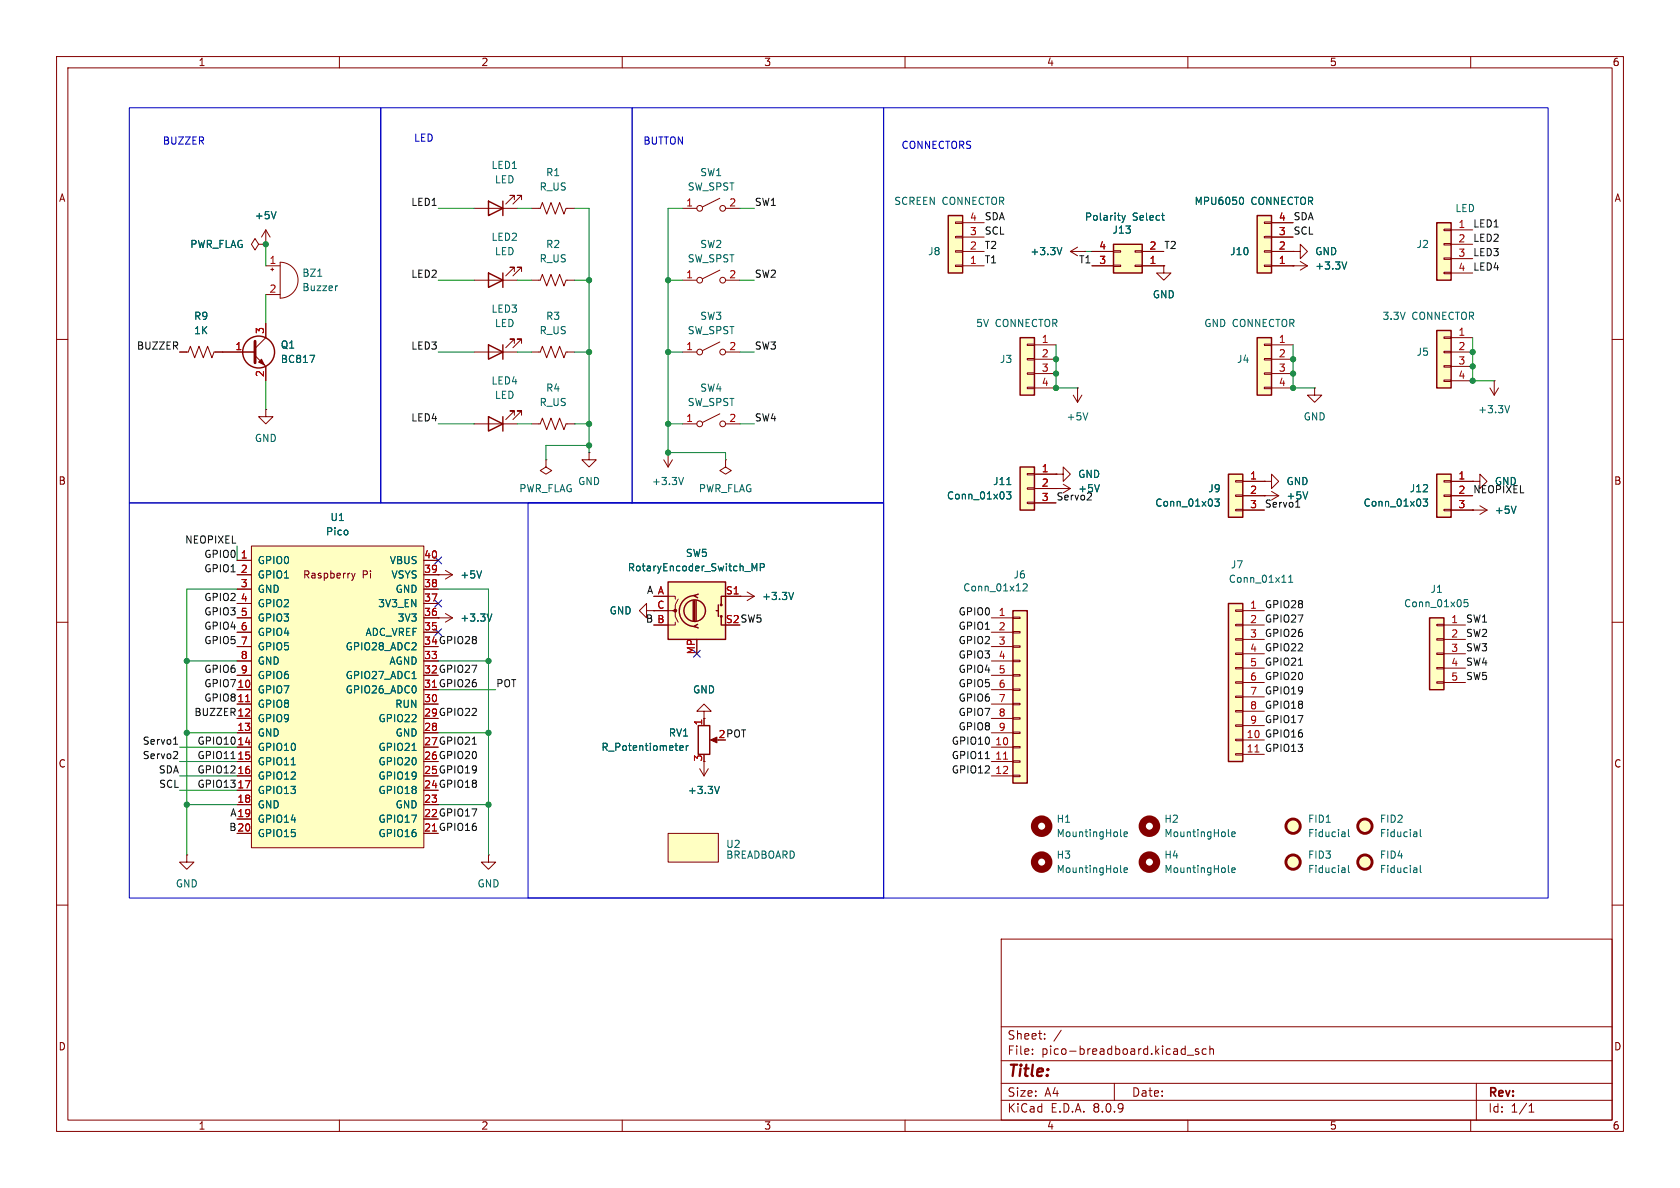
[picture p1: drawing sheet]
<svg xmlns="http://www.w3.org/2000/svg" width="297mm" height="210mm" viewBox="0 0 297 210" stroke-linecap="round" stroke-linejoin="round" font-family="sans-serif">
<g fill="none" stroke="#840000" stroke-width=".18">
<path d="M10 10h277v190h-277zM12 12h273v186h-273zM60 10v2M110 10v2M160 10v2M210 10v2M260 10v2M83.8 36.8h7.6M90.9 35.3v-.8h-.7h.7l-1.5 1.6M92.2 35.3v-.8h-.8h.8l-1.5 1.6M94 36.8h1.5l.4-1 .7 2 .8-2 .8 2 .7-2 .8 2 .4-1h1.5M45.7 43.2l-.6-1-.7 1 .7 1 .6-1h1.3"/>
<path d="M47 43.2h.1M47 40.6l-.8 1.3M47 40.6v2.6M47 57.2v2.5l-1.9 1.9M47 40.6l.8 1.3M47 47h2.5M47 52.1h2.5M47.9 47.6h.5M48.1 47.4v.5M49.5 46.4a3.2 3.2 0 0 1 3.2 3.1 3.2 3.2 0 0 1-3.2 3.2zM83.8 49.5h7.6M90.9 48v-.8h-.7h.7l-1.5 1.6"/>
<path d="M92.2 48v-.8h-.8h.8l-1.5 1.6M94 49.5h1.5l.4-1 .7 2 .8-2 .8 2 .7-2 .8 2 .4-1h1.5M228.6 47h.1M228.6 44.5h1.3v1.2l1.2-1.2-1.2-1.3v1.3M228.6 44.5h.1M228.6 47h2.5M229.9 46.2l1.2 .8M231.1 47l-1.2 .8M10 60h2M39.4 62.2h5.7M45.1 62.9l1.9 1.9v2.5M263.4 68.6l.8 1.3"/>
<path d="M264.2 67.3h.1M264.2 67.3v2.6M264.9 68.6l-.7 1.3M285 60h2M186.7 86.4h.1M186.7 86.4h2.5M188 85.6l1.2 .8M189.2 86.4l-1.2 .7M260.3 90.2h.1M260.3 85.1h1.3v-1.3l1.3 1.3-1.3 1.3v-1.3M260.3 85.1h.1M260.3 90.2h2.6"/>
<path d="M261.6 89.4l1.3 .8M262.9 90.2l-1.3 .7M10 110h2M77.5 101.6h.1M77.5 101.6h2.5M78.7 100.8l1.3 .8M80 101.6l-1.3 .8M285 110h2M10 160h2M177 166h108v32h-108zM285 160h2M60 198v2"/>
<path d="M110 198v2M160 198v2M177 194.5h108M177 191.5h108M177 187.5h108M177 181.5h108M182.5 186.3v.1M182.5 185.5v.1M184.7 183.6v.1M184.7 182.8v.1M187.6 182.1l-1.3 2M197 191.5v3"/>
<path d="M209.9 186.5h1.1M210 198v2M211.9 185.5l-.4-.1-.2 .2 .1 .2 .5 .2v.3h-.6M213.2 185.5l-.4-.1-.3 .3v.4l.2 .2h.5M213.9 185.5l.2-.1 .4 .1v.9M213.9 184.9v1.5M260 198v2M261 191.5v6.5M270.3 196.6h.9M270.3 195.5l.4-.4v1.5"/>
</g>
<g fill="#ffffc2" stroke="#ffffc2" stroke-width=".18">
<circle cx="241.3" cy="152.4" r="1.27"/>
<circle cx="241.3" cy="146" r="1.27"/>
<circle cx="228.6" cy="146" r="1.27"/>
<circle cx="228.6" cy="152.4" r="1.27"/>
</g>
<g fill="none" stroke="#840000" stroke-width=".51">
<path d="M45.1 60.3v3.8"/>
<circle cx="228.6" cy="152.4" r="1.27"/>
<circle cx="228.6" cy="146" r="1.27"/>
<circle cx="241.3" cy="152.4" r="1.27"/>
<circle cx="241.3" cy="146" r="1.27"/>
</g>
<g fill="none" stroke="#006464" stroke-width=".18">
<path d="M48.8 37.4l-.4 1.3M56.2 48.8h.7M59.7 50.5l-.3 .1M238.1 46.3l-.4 1.3M54.8 62.8h.8l-.5 1.3M266.9 71.7l-.4 1.3M194.4 85.7l-.5 1.2M268 89.5l-.4 1.2M85.1 100.9l-.4 1.3M198.1 154.1l.2 .1M198.1 147.7l.2 .2M198.7 153.8l.6-.1v-.2l-.4-.1-.2 .2 .1 .6h.5"/>
<path d="M198.7 147.5l.6-.1v-.3h-.4l-.2 .1 .1 .6h.5M217.2 147.7l.1 .2M217.2 154.1l.1 .1M217.8 153.8l.6-.1-.1-.2-.4-.1-.1 .2v.6h.5M217.8 147.5l.6-.1-.1-.3h-.4l-.1 .1v.6h.5M237.7 147.1l.1 .8M237.7 153.5l.1 .7M237.8 147.8l-.1 .1M237.8 147.4h-.1M237.8 154.2h-.1M237.8 153.7l-.1 .1M238.4 146.6v1.1l.2 .2"/>
<path d="M238.4 153v1.1l.2 .1M250.4 147.1l.1 .8M250.4 153.5l.1 .7M250.5 154.2h-.1M250.5 153.7l-.1 .1M250.5 147.8l-.1 .1M250.5 147.4h-.1M251.1 153v1.1l.2 .1M251.1 146.6v1.1l.2 .2"/>
</g>
<g fill="none" stroke="#840000" stroke-width=".25">
<path d="M86.4 35.6l2.5 1.2-2.5 1.3zM88.9 35.6v2.5M86.4 48.3l2.5 1.2-2.5 1.3zM88.9 48.3v2.5"/>
<circle cx="45.7" cy="62.2" r="2.82"/>
</g>
<path d="M45.7 64l.5-.5 .5 1z" fill="#840000" stroke="#840000" stroke-width=".18"/>
<g fill="none" stroke="#840000" stroke-width="1.3">
<circle cx="184.1" cy="146" r="1.27"/>
<circle cx="184.1" cy="152.4" r="1.27"/>
<circle cx="203.2" cy="146" r="1.27"/>
<circle cx="203.2" cy="152.4" r="1.27"/>
</g>
<path d="M254 58.4h2.5v10.2h-2.5z" fill="#ffffc2"/>
<g fill="none" stroke="#840000" stroke-width=".18">
<path d="M255.3 59.6h1.2v.2h-1.2zM256.5 59.7h3.8M83.8 62.2h7.6M83.8 74.9h7.6M90.9 73.4v-.8h-.7h.7l-1.5 1.6M90.9 60.7v-.8h-.7h.7l-1.5 1.6M92.2 73.4v-.8h-.8h.8l-1.5 1.6M92.2 60.7v-.8h-.8h.8l-1.5 1.6M94 74.9h1.5l.4-1 .7 2 .8-2 .8 2 .7-2 .8 2 .4-1h1.5M94 62.2h1.5l.4-1 .7 2 .8-2 .8 2 .7-2 .8 2 .4-1h1.5M255.3 67.2h1.2v.2h-1.2zM255.3 64.6h1.2v.3h-1.2z"/>
<path d="M255.3 62.1h1.2v.3h-1.2zM256.5 62.2h3.8M256.5 64.8h3.8M256.5 67.3h3.8M96.5 81.3v1.3l1 .6-1 .6-1-.6 1-.6M96.5 81.3h.1M104.1 80v1.3h1.3l-1.3 1.3-1.2-1.3h1.2M104.1 80h.1"/>
</g>
<path d="M254 58.4h2.5v10.2h-2.5zM86.4 73.7l2.5 1.2-2.5 1.3zM86.4 61l2.5 1.2-2.5 1.3zM88.9 61v2.5M88.9 73.7v2.5" fill="none" stroke="#840000" stroke-width=".25"/>
<path d="M180.3 59.7h2.6v10.2h-2.6z" fill="#ffffc2"/>
<path d="M181.6 68.5h1.3v.2h-1.3zM181.6 65.9h1.3v.3h-1.3zM181.6 63.4h1.3v.2h-1.3zM181.6 60.8h1.3v.3h-1.3zM182.9 61h3.8M182.9 63.5h3.8M182.9 66h3.8M182.9 68.6h3.8M77.5 109.2h.1M77.5 109.2h2.5M78.7 108.5l1.3 .7M80 109.2l-1.3 .8" fill="none" stroke="#840000" stroke-width=".18"/>
<path d="M180.3 59.7h2.6v10.2h-2.6z" fill="none" stroke="#840000" stroke-width=".25"/>
<path d="M87 108.5l-.5 1.3" fill="none" stroke="#006464" stroke-width=".18"/>
<path d="M44.4 96.5h30.5v53.4h-30.5z" fill="#ffffc2"/>
<g fill="none" stroke="#840000" stroke-width=".18">
<path d="M232.4 68.6v1.3h1.3l-1.3 1.2-1.3-1.2h1.3M232.4 68.6h.1M41.9 99.1h2.5M44.4 96.5h30.5v53.4h-30.5zM74.9 99.1h2.6M223.5 85.1h1.3v-1.3l1.3 1.3-1.3 1.3v-1.3M223.5 85.1h.1M223.5 87.6h.1M223.5 87.6h2.6M224.8 86.9l1.3 .7M226.1 87.6l-1.3 .8M41.9 101.6h2.5"/>
<path d="M41.9 104.1h2.5M41.9 116.8h2.5M41.9 111.8h2.5M41.9 109.2h2.5M41.9 106.7h2.5M41.9 114.3h2.5M41.9 119.4h2.5M62.2 101.3l.3 .9M62.5 102.2l-.3 .4M62.8 101.3l-.3 .9M74.9 101.6h2.6M74.9 104.1h2.6"/>
<path d="M74.9 116.8h2.6M74.9 111.8h2.6M74.9 109.2h2.6M74.9 106.7h2.6M41.9 121.9h2.5M41.9 124.5h2.5M41.9 127h2.5M41.9 129.5h2.5M41.9 132.1h2.5M41.9 134.6h2.5M41.9 137.2h2.5M41.9 139.7h2.5"/>
<path d="M74.9 124.5h2.6M74.9 129.5h2.6M33 151.1v1.3h1.3l-1.3 1.3-1.3-1.3h1.3M33 151.1h.1M41.9 142.2h2.5M41.9 144.8h2.5M41.9 147.3h2.5M74.9 142.2h2.6M86.4 151.1v1.3h1.2l-1.2 1.3-1.3-1.3h1.3M86.4 151.1h.1"/>
</g>
<path d="M43.4 124h.7" fill="none" stroke="#a90000" stroke-width=".18"/>
<path d="M231.2 86.9l-.4 1.3M72.8 120h.8M51.5 135.2h.7M72.8 132.7h.8" fill="none" stroke="#006464" stroke-width=".18"/>
<path d="M254 83.8h2.5v7.6h-2.5z" fill="#ffffc2"/>
<g fill="none" stroke="#840000" stroke-width=".18">
<path d="M120.6 62.2h2.6M127.3 60.5l-3.1 1.5M128.3 62.2h2.5M186.7 83.8h1.3v-1.2l1.2 1.2-1.2 1.3v-1.3M186.7 83.8h.1M255.3 90h1.2v.3h-1.2zM255.3 87.5h1.2v.3h-1.2zM255.3 85h1.2v.2h-1.2zM256.5 85.1h3.8M256.5 87.6h3.8M256.5 90.2h3.8"/>
<circle cx="123.7" cy="62.2" r=".51"/>
<circle cx="127.8" cy="62.2" r=".51"/>
</g>
<path d="M254 83.8h2.5v7.6h-2.5z" fill="none" stroke="#840000" stroke-width=".25"/>
<path d="M251.6 88.2h.8l-.4 .5 .3 .1v.6l-.2 .1-.5-.1" fill="none" stroke="#006464" stroke-width=".18"/>
<path d="M217.2 83.8h2.5v7.6h-2.5z" fill="#ffffc2"/>
<g fill="none" stroke="#840000" stroke-width=".18">
<path d="M120.6 36.8h2.6M127.3 35.1l-3.1 1.5M128.3 36.8h2.5M120.6 49.5h2.6M127.3 47.8l-3.1 1.5M128.3 49.5h2.5M218.4 90h1.3v.3h-1.3zM218.4 87.5h1.3v.3h-1.3zM218.4 85h1.3v.2h-1.3zM219.7 85.1h3.8M219.7 87.6h3.8M219.7 90.2h3.8"/>
<path d="M114.3 108v1.2l-1.3-1.2 1.3-1.3v1.3h1.3M130.8 105.4h.1M130.8 105.4h2.5M132.1 104.6l1.2 .8M133.3 105.4l-1.2 .8"/>
<circle cx="123.7" cy="36.8" r=".51"/>
<circle cx="127.8" cy="36.8" r=".51"/>
<circle cx="123.7" cy="49.5" r=".51"/>
<circle cx="127.8" cy="49.5" r=".51"/>
</g>
<path d="M217.2 83.8h2.5v7.6h-2.5z" fill="none" stroke="#840000" stroke-width=".25"/>
<path d="M214.8 88.2h.7l-.4 .5 .4 .1v.6l-.2 .1-.5-.1M140.3 104.7l-.4 1.3" fill="none" stroke="#006464" stroke-width=".18"/>
<path d="M118.1 102.9h10.2v10.1h-10.2z" fill="#ffffc2"/>
<g fill="none" stroke="#840000" stroke-width=".25">
<path d="M118.1 102.9h10.2v10.1h-10.2zM122.6 106.2v3.5M122.8 105.3a2.73 2.73 0 0 0-2.7 2.7 2.73 2.73 0 0 0 2.7 2.7M122.8 106.2v3.5M123.1 106.2v3.5M123.3 110.4l-.6 .3 .7 .3M123.4 105l-.7 .3 .6 .4M126.6 108h.4M127 106.9v2.1M127.5 109v1.5h.8M128.3 105.4h-.8v1.5"/>
<circle cx="122.8" cy="108" r="1.9"/>
<circle cx="127.5" cy="106.9" r=".13"/>
<circle cx="127.5" cy="109" r=".13"/>
</g>
<circle cx="119.4" cy="107.9" r=".25" fill="#840000" stroke="#840000" stroke-width=".18"/>
<path d="M115.6 105.4h3.8v.5M115.6 108h3.8v1l.5 1M119.4 110v.5h-3.8M119.9 105.9l-.5 1v1.1h-.5M128.3 105.4h2.5" fill="none" stroke="#840000" stroke-width=".18"/>
<path d="M133 99.6l.4 .9 .4-.9v1.3M134.4 100.3l.6-.1 .1-.1v-.3l-.7-.2v1.3" fill="none" stroke="#006464" stroke-width=".18"/>
<path d="M252.7 109.2h2.6v12.7h-2.6z" fill="#ffffc2"/>
<path d="M254 118h1.3v.2h-1.3zM254 115.4h1.3v.3h-1.3zM254 112.9h1.3v.3h-1.3zM254 110.4h1.3v.2h-1.3zM255.3 110.5h3.8M255.3 113h3.8M255.3 115.6h3.8M255.3 118.1h3.8M254 120.5h1.3v.3h-1.3zM255.3 120.7h3.8" fill="none" stroke="#840000" stroke-width=".18"/>
<path d="M252.7 109.2h2.6v12.7h-2.6z" fill="none" stroke="#840000" stroke-width=".25"/>
<path d="M259.5 106h-.6l-.1 .6 .2-.1h.4l.1 .2v.4l-.2 .2-.5-.2" fill="none" stroke="#006464" stroke-width=".18"/>
<path d="M254 39.4h2.5v10.1h-2.5z" fill="#ffffc2"/>
<path d="M255.3 48.1h1.2v.3h-1.2zM255.3 45.6h1.2v.2h-1.2zM255.3 43.1h1.2v.2h-1.2zM255.3 40.5h1.2v.3h-1.2zM256.5 40.6h3.8M256.5 43.2h3.8M256.5 45.7h3.8M256.5 48.3h3.8" fill="none" stroke="#840000" stroke-width=".18"/>
<path d="M254 39.4h2.5v10.1h-2.5z" fill="none" stroke="#840000" stroke-width=".25"/>
<path d="M222.2 38.1h2.6v10.2h-2.6z" fill="#ffffc2"/>
<path d="M223.5 39.2h1.3v.3h-1.3zM224.8 39.4h3.8M223.5 41.8h1.3v.2h-1.3zM223.5 44.3h1.3v.3h-1.3zM223.5 46.9h1.3v.2h-1.3zM224.8 47h3.8M224.8 44.5h3.8M224.8 41.9h3.8M47 72.4v1.3h1.3l-1.3 1.2-1.3-1.2h1.3M47 72.4h.1" fill="none" stroke="#840000" stroke-width=".18"/>
<path d="M222.2 38.1h2.6v10.2h-2.6z" fill="none" stroke="#840000" stroke-width=".25"/>
<path d="M219.4 34.9a.68 .68 0 0 1 .5 .6 .68 .68 0 0 1-.5 .6" fill="none" stroke="#006464" stroke-width=".18"/>
<path d="M222.2 59.7h2.6v10.2h-2.6z" fill="#ffffc2"/>
<path d="M205.7 47v1.3h1.3l-1.3 1.2-1.2-1.2h1.2M205.7 47h.1M223.5 68.5h1.3v.2h-1.3zM223.5 65.9h1.3v.3h-1.3zM223.5 63.4h1.3v.2h-1.3zM223.5 60.8h1.3v.3h-1.3zM224.8 61h3.8M224.8 63.5h3.8M224.8 66h3.8M224.8 68.6h3.8" fill="none" stroke="#840000" stroke-width=".18"/>
<path d="M222.2 59.7h2.6v10.2h-2.6z" fill="none" stroke="#840000" stroke-width=".25"/>
<path d="M167.6 38.1h2.6v10.2h-2.6z" fill="#ffffc2"/>
<g fill="none" stroke="#840000" stroke-width=".18">
<path d="M168.9 39.2h1.3v.3h-1.3zM170.2 39.4h3.8M168.9 41.8h1.3v.2h-1.3zM168.9 44.3h1.3v.3h-1.3zM168.9 46.9h1.3v.2h-1.3zM170.2 47h3.8M170.2 44.5h3.8M170.2 41.9h3.8M189.2 44.5h2.6M189.2 44.5l1.3 .7M190.5 43.7l-1.3 .8M191.8 44.5h.1"/>
<path d="M31.7 62.2h1.6l.4-1 .7 2 .8-2 .7 2 .8-2 .8 2 .3-1h1.6M120.6 74.9h2.6M127.3 73.2l-3.1 1.5M128.3 74.9h2.5"/>
<circle cx="123.7" cy="74.9" r=".51"/>
<circle cx="127.8" cy="74.9" r=".51"/>
</g>
<path d="M167.6 38.1h2.6v10.2h-2.6z" fill="none" stroke="#840000" stroke-width=".25"/>
<path d="M187.7 43.8l-.4 1.2" fill="none" stroke="#006464" stroke-width=".18"/>
<path d="M196.8 43.2h5.1v5.1h-5.1z" fill="#ffffc2"/>
<g fill="none" stroke="#840000" stroke-width=".18">
<path d="M193 47h3.8M193 44.5h3.8M196.8 44.3h1.3v.3h-1.3zM196.8 46.9h1.3v.2h-1.3zM200.7 44.3h1.2v.3h-1.2zM200.7 46.9h1.2v.2h-1.2zM201.9 47h3.8M201.9 44.5h3.8M189.7 69.9l.8 1.2M190.5 68.6h.1M190.5 68.6v2.5M191.3 69.9l-.8 1.2"/>
<path d="M117.3 81.3l.8 1.3M118.1 80h.1M118.1 80v2.6M118.9 81.3l-.8 1.3M128.3 81.3v1.3l1 .6-1 .6-1-.6 1-.6M128.3 81.3h.1"/>
</g>
<path d="M196.8 43.2h5.1v5.1h-5.1z" fill="none" stroke="#840000" stroke-width=".25"/>
<path d="M198.3 38.1l.3 .8M198.6 38.9l-.3 .5M198.9 38.1l-.3 .8M205.4 38.1h.4M205.6 38.9h.2M192.3 73l-.4 1.2M120.8 84.4l-.4 1.3" fill="none" stroke="#006464" stroke-width=".18"/>
<path d="M118.1 147.3h8.9v5.1h-8.9z" fill="#ffffc2"/>
<path d="M118.1 147.3h8.9v5.1h-8.9z" fill="none" stroke="#840000" stroke-width=".18"/>
<path d="M180.3 82.6h2.6v7.6h-2.6z" fill="#ffffc2"/>
<path d="M181.6 88.8h1.3v.2h-1.3zM181.6 86.2h1.3v.3h-1.3zM181.6 83.7h1.3v.2h-1.3zM182.9 83.8h3.8M182.9 86.4h3.8M182.9 88.9h3.8" fill="none" stroke="#840000" stroke-width=".18"/>
<path d="M180.3 82.6h2.6v7.6h-2.6z" fill="none" stroke="#840000" stroke-width=".25"/>
<path d="M177.9 86.9h.8l-.4 .5 .4 .1v.6l-.2 .1-.6-.1M178 85.7h.7" fill="none" stroke="#006464" stroke-width=".18"/>
<path d="M179.1 108h2.5v30.4h-2.5z" fill="#ffffc2"/>
<g fill="none" stroke="#840000" stroke-width=".18">
<path d="M175.3 109.2h3.8M175.3 111.8h3.8M175.3 114.3h3.8M175.3 116.8h3.8M175.3 119.4h3.8M179.1 119.3h1.2v.2h-1.2zM179.1 116.7h1.2v.3h-1.2zM179.1 114.2h1.2v.2h-1.2zM179.1 111.6h1.2v.3h-1.2zM179.1 109.1h1.2v.2h-1.2zM175.3 132.1h3.8M175.3 134.6h3.8"/>
<path d="M175.3 137.2h3.8M175.3 121.9h3.8M175.3 124.5h3.8M175.3 127h3.8M175.3 129.5h3.8M179.1 137h1.2v.3h-1.2zM179.1 134.5h1.2v.2h-1.2zM179.1 132h1.2v.2h-1.2zM179.1 129.4h1.2v.3h-1.2zM179.1 126.9h1.2v.2h-1.2zM179.1 124.3h1.2v.3h-1.2zM179.1 121.8h1.2v.2h-1.2z"/>
</g>
<path d="M179.1 108h2.5v30.4h-2.5z" fill="none" stroke="#840000" stroke-width=".25"/>
<path d="M177.4 134.2h.7" fill="none" stroke="#a90000" stroke-width=".18"/>
<path d="M180.9 103.3l.5-.1 .2 .4-.8 .9h.8" fill="none" stroke="#006464" stroke-width=".18"/>
<path d="M217.2 106.7h2.5v27.9h-2.5z" fill="#ffffc2"/>
<g fill="none" stroke="#840000" stroke-width=".18">
<path d="M224.8 39.4h3.8M47 43.2h.1M47 57.2v2.5M191.8 44.5h.1M193 47h3.8M193 44.5h3.8M201.9 47h3.8M201.9 44.5h3.8M205.7 47h.1M224.8 47h3.8M224.8 44.5h3.8M224.8 41.9h3.8"/>
<path d="M228.6 47h.1M228.6 44.5h.1M31.7 62.2h1.3M38.1 62.2h7M47 64.8v2.5M41.9 99.1h2.5M74.9 99.1h2.6M182.9 83.8h3.8M182.9 86.4h3.8M182.9 88.9h3.8M186.7 86.4h.1M186.7 83.8h.1"/>
<path d="M219.7 85.1h3.8M219.7 87.6h3.8M219.7 90.2h3.8M223.5 85.1h.1M223.5 87.6h.1M256.5 85.1h3.8M256.5 87.6h3.8M256.5 90.2h3.8M260.3 85.1h.1M260.3 90.2h.1M41.9 101.6h2.5M41.9 104.1h2.5"/>
<path d="M41.9 116.8h2.5M41.9 111.8h2.5M41.9 109.2h2.5M41.9 106.7h2.5M41.9 114.3h2.5M41.9 119.4h2.5M74.9 101.6h2.6M74.9 104.1h2.6M74.9 116.8h2.6M74.9 111.8h2.6M74.9 109.2h2.6M74.9 106.7h2.6"/>
<path d="M77.5 109.2h.1M77.5 101.6h.1M115.6 108h2.5M115.6 110.5h2.5M115.6 105.4h2.5M128.3 105.4h2.5M130.8 105.4h.1M218.4 118h1.3v.2h-1.3zM218.4 115.4h1.3v.3h-1.3zM218.4 112.9h1.3v.3h-1.3zM218.4 110.4h1.3v.2h-1.3zM218.4 107.8h1.3v.3h-1.3z"/>
<path d="M219.7 108h3.8M219.7 110.5h3.8M219.7 113h3.8M219.7 115.6h3.8M219.7 118.1h3.8M41.9 121.9h2.5M41.9 124.5h2.5M41.9 127h2.5M41.9 129.5h2.5M41.9 132.1h2.5M41.9 134.6h2.5M41.9 137.2h2.5"/>
<path d="M41.9 139.7h2.5M74.9 124.5h2.6M74.9 129.5h2.6M123.7 135.9l.8 1.3M124.5 125.7h-1.3l1.3-1.2 1.2 1.2h-1.2v1.3M124.5 127h.1M124.5 127v1.3M124.5 134.6v2.6M125.2 135.9l-.7 1.3M126 130.8h1M218.4 133.2h1.3v.3h-1.3zM218.4 130.7h1.3v.2h-1.3z"/>
<path d="M218.4 128.1h1.3v.3h-1.3zM218.4 125.6h1.3v.3h-1.3zM218.4 123.1h1.3v.2h-1.3zM218.4 120.5h1.3v.3h-1.3zM219.7 130.8h3.8M219.7 133.4h3.8M219.7 120.7h3.8M219.7 123.2h3.8M219.7 125.7h3.8M219.7 128.3h3.8M41.9 142.2h2.5M41.9 144.8h2.5"/>
<path d="M41.9 147.3h2.5M74.9 142.2h2.6"/>
</g>
<path d="M217.2 106.7h2.5v27.9h-2.5zM123.4 128.3h2.1v5.1h-2.1z" fill="none" stroke="#840000" stroke-width=".25"/>
<path d="M43.4 124h.7M221.9 132.9h.7" fill="none" stroke="#a90000" stroke-width=".18"/>
<g fill="none" stroke="#006464" stroke-width=".18">
<path d="M48.8 37.4l-.4 1.3M198.3 38.1l.3 .8M198.6 38.9l-.3 .5M198.9 38.1l-.3 .8M205.4 38.1h.4M205.6 38.9h.2M219.4 34.9a.68 .68 0 0 1 .5 .6 .68 .68 0 0 1-.5 .6M187.7 43.8l-.4 1.2M238.1 46.3l-.4 1.3M54.8 62.8h.8l-.5 1.3M133 99.6l.4 .9 .4-.9v1.3M177.9 86.9h.8l-.4 .5 .4 .1v.6l-.2 .1-.6-.1"/>
<path d="M178 85.7h.7M194.4 85.7l-.5 1.2M214.8 88.2h.7l-.4 .5 .4 .1v.6l-.2 .1-.5-.1M231.2 86.9l-.4 1.3M251.6 88.2h.8l-.4 .5 .3 .1v.6l-.2 .1-.5-.1M268 89.5l-.4 1.2M72.8 120h.8M85.1 100.9l-.4 1.3M87 108.5l-.5 1.3M134.4 100.3l.6-.1 .1-.1v-.3l-.7-.2v1.3M140.3 104.7l-.4 1.3M227.8 102.9h.7"/>
<path d="M227.8 102l.4-.3v1.2M51.5 135.2h.7M72.8 132.7h.8M120.2 132.2l.6-.1-.1-.2-.3-.1-.2 .2v.6h.5M121.3 131.8v.9M121.7 131.8l-.4 .3M127.2 139l-.4 1.3"/>
</g>
<path d="M125.6 130.8l1.1-.5v1z" fill="#840000" stroke="#840000" stroke-width=".18"/>
<path d="M192.9 87.7l-.7 .7h.8M229.1 89.7h.7M229.4 88.4v1.3M229.5 117.6h.8M30.7 131.6h.7M30.9 130.5l.1-.2v1.3M31.2 132.8l.2 .3-.1 .3-.7 .7h.8M40.8 134.1h.8M83.5 131.6h.7M174.2 134.1h.7" fill="none" stroke="#0f0f0f" stroke-width=".18"/>
<path d="M22.9 19.1h44.4v69.8h-44.4zM67.3 19.1h44.5v69.8h-44.5zM111.8 19.1h44.4v69.8h-44.4zM156.2 19.1h117.5v139.7h-117.5zM22.9 88.9h133.3v69.9h-133.3zM93.3 88.9h62.9v69.9h-62.9z" fill="none" stroke="#0000c2" stroke-width=".18"/>
<g fill="none" stroke="#009600" stroke-width=".18">
<path d="M77.5 36.8h6.3M91.4 36.8h2.6M101.6 36.8h2.5v43.2M120.6 36.8h-2.5v43.2h10.2v1.3M130.8 36.8h2.5M47 43.2v3.8M47 52.1v5.1M77.5 49.5h6.3M91.4 49.5h2.6M101.6 49.5h2.5M118.1 49.5h2.5M130.8 49.5h2.5"/>
<path d="M191.8 44.5h1.2M260.3 59.7v7.6h3.9M47 67.3v5.1M77.5 62.2h6.3M77.5 74.9h6.3M91.4 62.2h2.6M91.4 74.9h2.6M101.6 62.2h2.5M101.6 74.9h2.5M104.1 78.7h-7.6v2.6M118.1 62.2h2.5M118.1 74.9h2.5"/>
<path d="M130.8 62.2h2.5M130.8 74.9h2.5M186.7 61v7.6h3.8M228.6 61v7.6h3.8M41.9 96.5v2.6M33 116.8h8.9M41.9 104.1h-8.9v47M77.5 104.1h8.9v47M77.5 116.8h8.9M31.7 134.6h10.2M31.7 139.7h10.2M31.7 137.2h10.2"/>
<path d="M31.7 132.1h10.2M33 129.5h8.9M77.5 129.5h8.9M77.5 121.9h10.1M33 142.2h8.9M77.5 142.2h8.9"/>
</g>
<path d="M76.9 98.5l1.2 1.2M78.1 98.5l-1.2 1.2M76.9 111.2l1.2 1.2M76.9 106.1l1.2 1.2M78.1 111.2l-1.2 1.2M78.1 106.1l-1.2 1.2M122.6 115l1.2 1.2M123.8 115l-1.2 1.2" fill="none" stroke="#000084" stroke-width=".18"/>
<g fill="#009600" stroke="#009600" stroke-width=".18">
<circle cx="104.1" cy="78.7" r=".46"/>
<circle cx="118.1" cy="80" r=".46"/>
<circle cx="118.1" cy="74.9" r=".46"/>
<circle cx="118.1" cy="62.2" r=".46"/>
<circle cx="118.1" cy="49.5" r=".46"/>
<circle cx="33" cy="142.2" r=".46"/>
<circle cx="86.4" cy="116.8" r=".46"/>
<circle cx="86.4" cy="129.5" r=".46"/>
<circle cx="104.1" cy="62.2" r=".46"/>
<circle cx="104.1" cy="74.9" r=".46"/>
<circle cx="104.1" cy="49.5" r=".46"/>
<circle cx="86.4" cy="142.2" r=".46"/>
<circle cx="33" cy="116.8" r=".46"/>
<circle cx="33" cy="129.5" r=".46"/>
<circle cx="47" cy="43.2" r=".46"/>
<circle cx="228.6" cy="63.5" r=".46"/>
<circle cx="228.6" cy="66" r=".46"/>
<circle cx="186.7" cy="68.6" r=".46"/>
<circle cx="186.7" cy="63.5" r=".46"/>
<circle cx="186.7" cy="66" r=".46"/>
<circle cx="260.3" cy="62.2" r=".46"/>
<circle cx="260.3" cy="64.8" r=".46"/>
<circle cx="260.3" cy="67.3" r=".46"/>
<circle cx="228.6" cy="68.6" r=".46"/>
</g>
<text font-size="2.8" fill="#840000" x="178" y="190.9">Title:</text>
<g font-size="2.1" fill="#840000">
<text x="178" y="184">Sheet:</text>
<text x="178" y="186.7">File:</text>
<text x="184.1" y="186.7">pico-breadboard.kicad_sch</text>
<text x="178" y="196.9">KiCad</text>
<text x="178" y="194.1">Size:</text>
<text x="184.7" y="194.1">A4</text>
<text x="185.7" y="196.9">E.D.A.</text>
<text x="193.3" y="196.9">8.0.9</text>
<text x="200" y="194.1">Date:</text>
<text x="263" y="194.3">Rev:</text>
<text x="263" y="196.9">Id:</text>
<text x="267.1" y="196.9">1/1</text>
</g>
<g font-size="1.8" fill="#840000">
<text x="35" y="11.9">1</text>
<text x="85" y="11.9">2</text>
<text x="135" y="11.9">3</text>
<text x="185" y="11.9">4</text>
<text x="235" y="11.9">5</text>
<text x="285" y="11.9">6</text>
<text x="10.3" y="35.9">A</text>
<text x="285.3" y="35.9">A</text>
<text x="10.3" y="85.9">B</text>
<text x="285.3" y="85.9">B</text>
<text x="53.5" y="102.5">Raspberry</text>
<text x="64" y="102.5">Pi</text>
<text x="74.9" y="119.1">32 GPIO27</text>
<text x="74.9" y="114">34 GPIO28</text>
<text x="74.9" y="131.8">27 GPIO21</text>
<text x="74.9" y="126.7">29 GPIO22</text>
<text x="10.3" y="135.9">C</text>
<text x="74.9" y="136.9">25 GPIO19</text>
<text x="74.9" y="134.4">26 GPIO20</text>
<text x="285.3" y="135.9">C</text>
<text x="74.9" y="139.4">24 GPIO18</text>
<text x="74.9" y="144.5">22 GPIO17</text>
<text x="10.3" y="185.9">D</text>
<text x="285.3" y="185.9">D</text>
<text x="35" y="199.9">1</text>
<text x="85" y="199.9">2</text>
<text x="135" y="199.9">3</text>
<text x="185" y="199.9">4</text>
<text x="235" y="199.9">5</text>
<text x="285" y="199.9">6</text>
</g>
<g font-size="1.8" fill="#0000c2">
<text x="28.7" y="25.8">BUZZER</text>
<text x="73.1" y="25.3">LED</text>
<text x="113.6" y="25.8">BUTTON</text>
<text x="159.3" y="26.5">CONNECTORS</text>
</g>
<g font-size="1.8" fill="#006464">
<text x="86.8" y="30.1">LED1</text>
<text x="87.4" y="32.6">LED</text>
<text x="95.3" y="33.9">R_US</text>
<text x="96.4" y="31.3">R1</text>
<text x="121.5" y="33.9">SW_SPST</text>
<text x="123.7" y="31.3">SW1</text>
<text x="45" y="39">+5V</text>
<text x="158" y="36.4">SCREEN CONNECTOR</text>
<text x="191.7" y="39.2">Polarity</text>
<text x="196.6" y="41.5">J13</text>
<text x="200.2" y="39.2">Select</text>
<text x="211.1" y="36.4">MPU6050</text>
<text x="221.2" y="36.4">CONNECTOR</text>
<text x="257.2" y="37.7">LED</text>
<text x="33.5" y="44">PWR_FLAG</text>
<text x="86.8" y="42.8">LED2</text>
<text x="87.4" y="45.3">LED</text>
<text x="95.3" y="46.6">R_US</text>
<text x="96.4" y="44">R2</text>
<text x="121.5" y="46.6">SW_SPST</text>
<text x="123.7" y="44">SW2</text>
<text x="164" y="45.3">J8</text>
<text x="182.1" y="45.3">+3.3V</text>
<text x="217.4" y="45.3">J10</text>
<text x="232.4" y="45.3">GND</text>
<text x="232.4" y="47.9">+3.3V</text>
<text x="250.3" y="44">J2</text>
<text x="53.3" y="49.1">BZ1</text>
<text x="53.3" y="51.7">Buzzer</text>
<text x="203.7" y="52.9">GND</text>
<text x="34.2" y="56.7">R9</text>
<text x="34.2" y="59.3">1K</text>
<text x="86.8" y="55.5">LED3</text>
<text x="87.4" y="58">LED</text>
<text x="95.3" y="59.3">R_US</text>
<text x="96.4" y="56.7">R3</text>
<text x="121.5" y="59.3">SW_SPST</text>
<text x="123.7" y="56.7">SW3</text>
<text x="172.5" y="58">5V</text>
<text x="175.9" y="58">CONNECTOR</text>
<text x="212.8" y="58">GND CONNECTOR</text>
<text x="244.3" y="56.7">3.3V</text>
<text x="249.6" y="56.7">CONNECTOR</text>
<text x="49.5" y="64.4">BC817</text>
<text x="49.5" y="61.8">Q1</text>
<text x="176.7" y="64.4">J3</text>
<text x="218.6" y="64.4">J4</text>
<text x="250.3" y="63.1">J5</text>
<text x="86.8" y="68.2">LED4</text>
<text x="87.4" y="70.7">LED</text>
<text x="95.3" y="72">R_US</text>
<text x="96.4" y="69.4">R4</text>
<text x="121.5" y="72">SW_SPST</text>
<text x="123.7" y="69.4">SW4</text>
<text x="188.5" y="74.5">+5V</text>
<text x="230.4" y="74.5">GND</text>
<text x="261.2" y="73.3">+3.3V</text>
<text x="45" y="78.3">GND</text>
<text x="91.7" y="87.2">PWR_FLAG</text>
<text x="102.1" y="86">GND</text>
<text x="115.2" y="86">+3.3V</text>
<text x="123.5" y="87.2">PWR_FLAG</text>
<text x="167.3" y="88.5">Conn_01x03</text>
<text x="175.5" y="86">J11</text>
<text x="190.5" y="87.2">+5V</text>
<text x="190.5" y="84.7">GND</text>
<text x="204.1" y="89.8">Conn_01x03</text>
<text x="213.5" y="87.2">J9</text>
<text x="227.3" y="86">GND</text>
<text x="227.3" y="88.5">+5V</text>
<text x="241" y="89.8">Conn_01x03</text>
<text x="249.1" y="87.2">J12</text>
<text x="264.2" y="86">GND</text>
<text x="57.5" y="94.8">Pico</text>
<text x="58.3" y="92.3">U1</text>
<text x="264.2" y="91">+5V</text>
<text x="45.5" y="99.9">GPIO0</text>
<text x="68.8" y="99.9">VBUS</text>
<text x="110.9" y="101.2">RotaryEncoder_Switch_MP</text>
<text x="121.2" y="98.7">SW5</text>
<text x="217.5" y="100.7">J7</text>
<text x="45.5" y="102.5">GPIO1</text>
<text x="45.5" y="105">GND</text>
<text x="45.5" y="107.5">GPIO2</text>
<text x="66.8" y="107.5">3V3_EN</text>
<text x="69.1" y="102.5">VSYS</text>
<text x="69.8" y="105">GND</text>
<text x="81.3" y="102.5">+5V</text>
<text x="134.6" y="106.3">+3.3V</text>
<text x="170.2" y="104.7">Conn_01x12</text>
<text x="179.1" y="102.5">J6</text>
<text x="217.1" y="103.2">Conn_01x11</text>
<text x="248.1" y="107.5">Conn_01x05</text>
<text x="252.8" y="105">J1</text>
<text x="45.5" y="110.1">GPIO3</text>
<text x="45.5" y="112.6">GPIO4</text>
<text x="64.5" y="112.6">ADC_VREF</text>
<text x="70.2" y="110.1">3V3</text>
<text x="81.3" y="110.1">+3.3V</text>
<text x="107.7" y="108.8">GND</text>
<text x="45.5" y="115.2">GPIO5</text>
<text x="45.5" y="117.7">GND</text>
<text x="61" y="115.2">GPIO28_ADC2</text>
<text x="68.8" y="117.7">AGND</text>
<text x="45.5" y="122.8">GPIO7</text>
<text x="45.5" y="125.3">GPIO8</text>
<text x="45.5" y="120.2">GPIO6</text>
<text x="61" y="122.8">GPIO26_ADC0</text>
<text x="61" y="120.2">GPIO27_ADC1</text>
<text x="69.8" y="125.3">RUN</text>
<text x="122.4" y="122.8">GND</text>
<text x="45.5" y="127.9">GPIO9</text>
<text x="45.5" y="130.4">GND</text>
<text x="66.8" y="127.9">GPIO22</text>
<text x="69.8" y="130.4">GND</text>
<text x="118.1" y="130.4">RV1</text>
<text x="45.5" y="132.9">GPIO10</text>
<text x="45.5" y="135.5">GPIO11</text>
<text x="66.8" y="135.5">GPIO20</text>
<text x="66.8" y="132.9">GPIO21</text>
<text x="106.2" y="132.9">R_Potentiometer</text>
<text x="45.5" y="138">GPIO12</text>
<text x="45.5" y="140.6">GPIO13</text>
<text x="45.5" y="143.1">GND</text>
<text x="66.8" y="140.6">GPIO18</text>
<text x="66.8" y="138">GPIO19</text>
<text x="69.8" y="143.1">GND</text>
<text x="121.5" y="140.6">+3.3V</text>
<text x="45.5" y="145.6">GPIO14</text>
<text x="45.5" y="148.2">GPIO15</text>
<text x="66.8" y="148.2">GPIO16</text>
<text x="66.8" y="145.6">GPIO17</text>
<text x="186.7" y="145.6">H1</text>
<text x="186.7" y="148.2">MountingHole</text>
<text x="205.7" y="145.6">H2</text>
<text x="205.7" y="148.2">MountingHole</text>
<text x="231.1" y="145.6">FID1</text>
<text x="231.1" y="148.2">Fiducial</text>
<text x="243.8" y="145.6">FID2</text>
<text x="243.8" y="148.2">Fiducial</text>
<text x="128.3" y="152">BREADBOARD</text>
<text x="128.3" y="150.1">U2</text>
<text x="186.7" y="152">H3</text>
<text x="186.7" y="154.5">MountingHole</text>
<text x="205.7" y="152">H4</text>
<text x="205.7" y="154.5">MountingHole</text>
<text x="231.1" y="152">FID3</text>
<text x="231.1" y="154.5">Fiducial</text>
<text x="243.8" y="152">FID4</text>
<text x="243.8" y="154.5">Fiducial</text>
<text x="31" y="157.1">GND</text>
<text x="84.3" y="157.1">GND</text>
</g>
<g font-size="1.8" fill="#0f0f0f">
<text x="72.6" y="36.5">LED1</text>
<text x="133.3" y="36.5">SW1</text>
<text x="174" y="41.6">SCL</text>
<text x="174" y="39">SDA</text>
<text x="228.6" y="39">SDA</text>
<text x="228.6" y="41.6">SCL</text>
<text x="260.3" y="40.3">LED1</text>
<text x="174" y="44.1">T2</text>
<text x="174" y="46.6">T1</text>
<text x="190.7" y="46.6">T1</text>
<text x="205.7" y="44.1">T2</text>
<text x="260.3" y="45.4">LED3</text>
<text x="260.3" y="42.8">LED2</text>
<text x="260.3" y="47.9">LED4</text>
<text x="72.6" y="49.2">LED2</text>
<text x="133.3" y="49.2">SW2</text>
<text x="24.1" y="61.9">BUZZER</text>
<text x="72.6" y="61.9">LED3</text>
<text x="133.3" y="61.9">SW3</text>
<text x="72.6" y="74.6">LED4</text>
<text x="133.3" y="74.6">SW4</text>
<text x="186.7" y="88.6">Servo2</text>
<text x="223.5" y="89.8">Servo1</text>
<text x="260.3" y="87.3">NEOPIXEL</text>
<text x="32.6" y="96.2">NEOPIXEL</text>
<text x="36" y="101.3">GPIO1</text>
<text x="36" y="98.7">GPIO0</text>
<text x="36" y="106.3">GPIO2</text>
<text x="114.3" y="105.1">A A</text>
<text x="223.5" y="107.6">GPIO28</text>
<text x="36" y="108.9">GPIO3</text>
<text x="36" y="114">GPIO5</text>
<text x="36" y="111.4">GPIO4</text>
<text x="114.1" y="110.1">B B</text>
<text x="128.2" y="110.2">S2 SW5</text>
<text x="169.4" y="108.9">GPIO0</text>
<text x="169.4" y="114">GPIO2</text>
<text x="169.4" y="111.4">GPIO1</text>
<text x="223.5" y="110.1">GPIO27</text>
<text x="223.5" y="112.7">GPIO26</text>
<text x="259.1" y="112.7">SW2</text>
<text x="259.1" y="110.1">SW1</text>
<text x="36" y="119">GPIO6</text>
<text x="169.4" y="119">GPIO4</text>
<text x="169.4" y="116.5">GPIO3</text>
<text x="223.5" y="115.2">GPIO22</text>
<text x="223.5" y="117.8">GPIO21</text>
<text x="259.1" y="117.8">SW4</text>
<text x="259.1" y="115.2">SW3</text>
<text x="36" y="124.1">GPIO8</text>
<text x="36" y="121.6">GPIO7</text>
<text x="87.6" y="121.6">POT</text>
<text x="169.4" y="124.1">GPIO6</text>
<text x="169.4" y="121.6">GPIO5</text>
<text x="223.5" y="120.3">GPIO20</text>
<text x="223.5" y="125.4">GPIO18</text>
<text x="223.5" y="122.8">GPIO19</text>
<text x="259.1" y="120.3">SW5</text>
<text x="25.1" y="131.7">Servo1</text>
<text x="34.3" y="126.7">BUZZER 12</text>
<text x="34.8" y="131.7">GPIO10</text>
<text x="126.9" y="130.6">2 POT</text>
<text x="168.2" y="131.7">GPIO10</text>
<text x="169.4" y="126.7">GPIO7</text>
<text x="169.4" y="129.2">GPIO8</text>
<text x="223.5" y="130.5">GPIO16</text>
<text x="223.5" y="127.9">GPIO17</text>
<text x="25.1" y="134.3">Servo2</text>
<text x="28" y="136.8">SDA</text>
<text x="34.8" y="136.8">GPIO12</text>
<text x="34.8" y="134.3">GPIO11</text>
<text x="168.2" y="134.3">GPIO11</text>
<text x="168.2" y="136.8">GPIO12</text>
<text x="223.5" y="133">GPIO13</text>
<text x="28" y="139.4">SCL</text>
<text x="34.8" y="139.4">GPIO13</text>
<text x="40.4" y="147">B20</text>
<text x="40.6" y="144.4">A19</text>
</g>
<g font-size="1.8" fill="#a90000">
<text x="121.2" y="36.6">1</text>
<text x="128.8" y="36.6">2</text>
<text x="171.4" y="41.7">3</text>
<text x="171.4" y="39.1">4</text>
<text x="226" y="41.7">3</text>
<text x="226" y="39.1">4</text>
<text x="257.7" y="40.4">1</text>
<text x="47.6" y="46.7">1</text>
<text x="171.4" y="46.7">1</text>
<text x="171.4" y="44.2">2</text>
<text x="194.2" y="46.7">3</text>
<text x="194.2" y="44.2">4</text>
<text x="203.1" y="46.7">1</text>
<text x="203.1" y="44.2">2</text>
<text x="226" y="46.7">1</text>
<text x="226" y="44.2">2</text>
<text x="257.7" y="42.9">2</text>
<text x="257.7" y="45.5">3</text>
<text x="47.6" y="51.8">2</text>
<text x="121.2" y="49.3">1</text>
<text x="128.8" y="49.3">2</text>
<text x="257.7" y="48">4</text>
<text x="46.7" y="59.1" transform="rotate(-90 46.7 59.1)">3</text>
<text x="257.7" y="59.4">1</text>
<text x="41.5" y="62">1</text>
<text x="121.2" y="62">1</text>
<text x="128.8" y="62">2</text>
<text x="184.1" y="60.7">1</text>
<text x="184.1" y="63.2">2</text>
<text x="184.1" y="65.8">3</text>
<text x="226" y="60.7">1</text>
<text x="226" y="63.2">2</text>
<text x="226" y="65.8">3</text>
<text x="257.7" y="62">2</text>
<text x="257.7" y="64.5">3</text>
<text x="46.7" y="66.7" transform="rotate(-90 46.7 66.7)">2</text>
<text x="184.1" y="68.3">4</text>
<text x="226" y="68.3">4</text>
<text x="257.7" y="67.1">4</text>
<text x="121.2" y="74.7">1</text>
<text x="128.8" y="74.7">2</text>
<text x="184.1" y="83.6">1</text>
<text x="184.1" y="86.1">2</text>
<text x="184.1" y="88.6">3</text>
<text x="220.9" y="84.8">1</text>
<text x="220.9" y="87.4">2</text>
<text x="220.9" y="89.9">3</text>
<text x="257.7" y="84.8">1</text>
<text x="257.7" y="87.4">2</text>
<text x="257.7" y="89.9">3</text>
<text x="42.5" y="98.8">1</text>
<text x="42.5" y="101.3">2</text>
<text x="74.9" y="101.3">39</text>
<text x="74.9" y="98.8">40</text>
<text x="42.5" y="103.9">3</text>
<text x="42.5" y="106.4">4</text>
<text x="74.9" y="106.4">37</text>
<text x="74.9" y="103.9">38</text>
<text x="116.1" y="107.7">C</text>
<text x="116.2" y="105.2">A</text>
<text x="128.2" y="105.2">S1</text>
<text x="220.9" y="107.7">1</text>
<text x="42.5" y="109">5</text>
<text x="42.5" y="111.5">6</text>
<text x="74.9" y="111.5">35</text>
<text x="74.9" y="109">36</text>
<text x="116.1" y="110.2">B</text>
<text x="128.2" y="110.2">S2</text>
<text x="176.5" y="109">1</text>
<text x="176.5" y="111.5">2</text>
<text x="220.9" y="110.2">2</text>
<text x="220.9" y="112.8">3</text>
<text x="256.5" y="110.2">1</text>
<text x="256.5" y="112.8">2</text>
<text x="42.5" y="114">7</text>
<text x="42.5" y="116.6">8</text>
<text x="42.5" y="119.1">9</text>
<text x="74.9" y="116.6">33</text>
<text x="74.9" y="119.1">32</text>
<text x="74.9" y="114">34</text>
<text x="122.9" y="115.8" transform="rotate(-90 122.9 115.8)">MP</text>
<text x="176.5" y="114">3</text>
<text x="176.5" y="116.6">4</text>
<text x="176.5" y="119.1">5</text>
<text x="220.9" y="115.3">4</text>
<text x="220.9" y="117.9">5</text>
<text x="256.5" y="115.3">3</text>
<text x="256.5" y="117.9">4</text>
<text x="41.9" y="121.7">10</text>
<text x="41.9" y="124.2">11</text>
<text x="74.9" y="124.2">30</text>
<text x="74.9" y="121.7">31 GPIO26</text>
<text x="74.9" y="121.7">31</text>
<text x="176.5" y="121.7">6</text>
<text x="176.5" y="124.2">7</text>
<text x="220.9" y="120.4">6</text>
<text x="220.9" y="122.9">7</text>
<text x="220.9" y="125.5">8</text>
<text x="256.5" y="120.4">5</text>
<text x="41.9" y="129.3">13</text>
<text x="41.9" y="131.8">14</text>
<text x="41.9" y="126.7">12</text>
<text x="74.9" y="129.3">28</text>
<text x="74.9" y="131.8">27</text>
<text x="74.9" y="126.7">29</text>
<text x="124.2" y="128.3" transform="rotate(-90 124.2 128.3)">1</text>
<text x="126.9" y="130.6">2</text>
<text x="175.9" y="131.8">10</text>
<text x="176.5" y="126.7">8</text>
<text x="176.5" y="129.3">9</text>
<text x="220.3" y="130.6">10</text>
<text x="220.9" y="128">9</text>
<text x="41.9" y="134.4">15</text>
<text x="41.9" y="136.9">16</text>
<text x="74.9" y="136.9">25</text>
<text x="74.9" y="134.4">26</text>
<text x="124.2" y="134.7" transform="rotate(-90 124.2 134.7)">3</text>
<text x="175.9" y="134.4">11</text>
<text x="175.9" y="136.9">12</text>
<text x="220.3" y="133.1">11</text>
<text x="41.9" y="139.4">17</text>
<text x="41.9" y="142">18</text>
<text x="74.9" y="142">23</text>
<text x="74.9" y="139.4">24</text>
<text x="41.9" y="144.5">19</text>
<text x="41.9" y="147.1">20</text>
<text x="74.9" y="147.1">21 GPIO16</text>
<text x="74.9" y="147.1">21</text>
<text x="74.9" y="144.5">22</text>
</g>
</svg>
